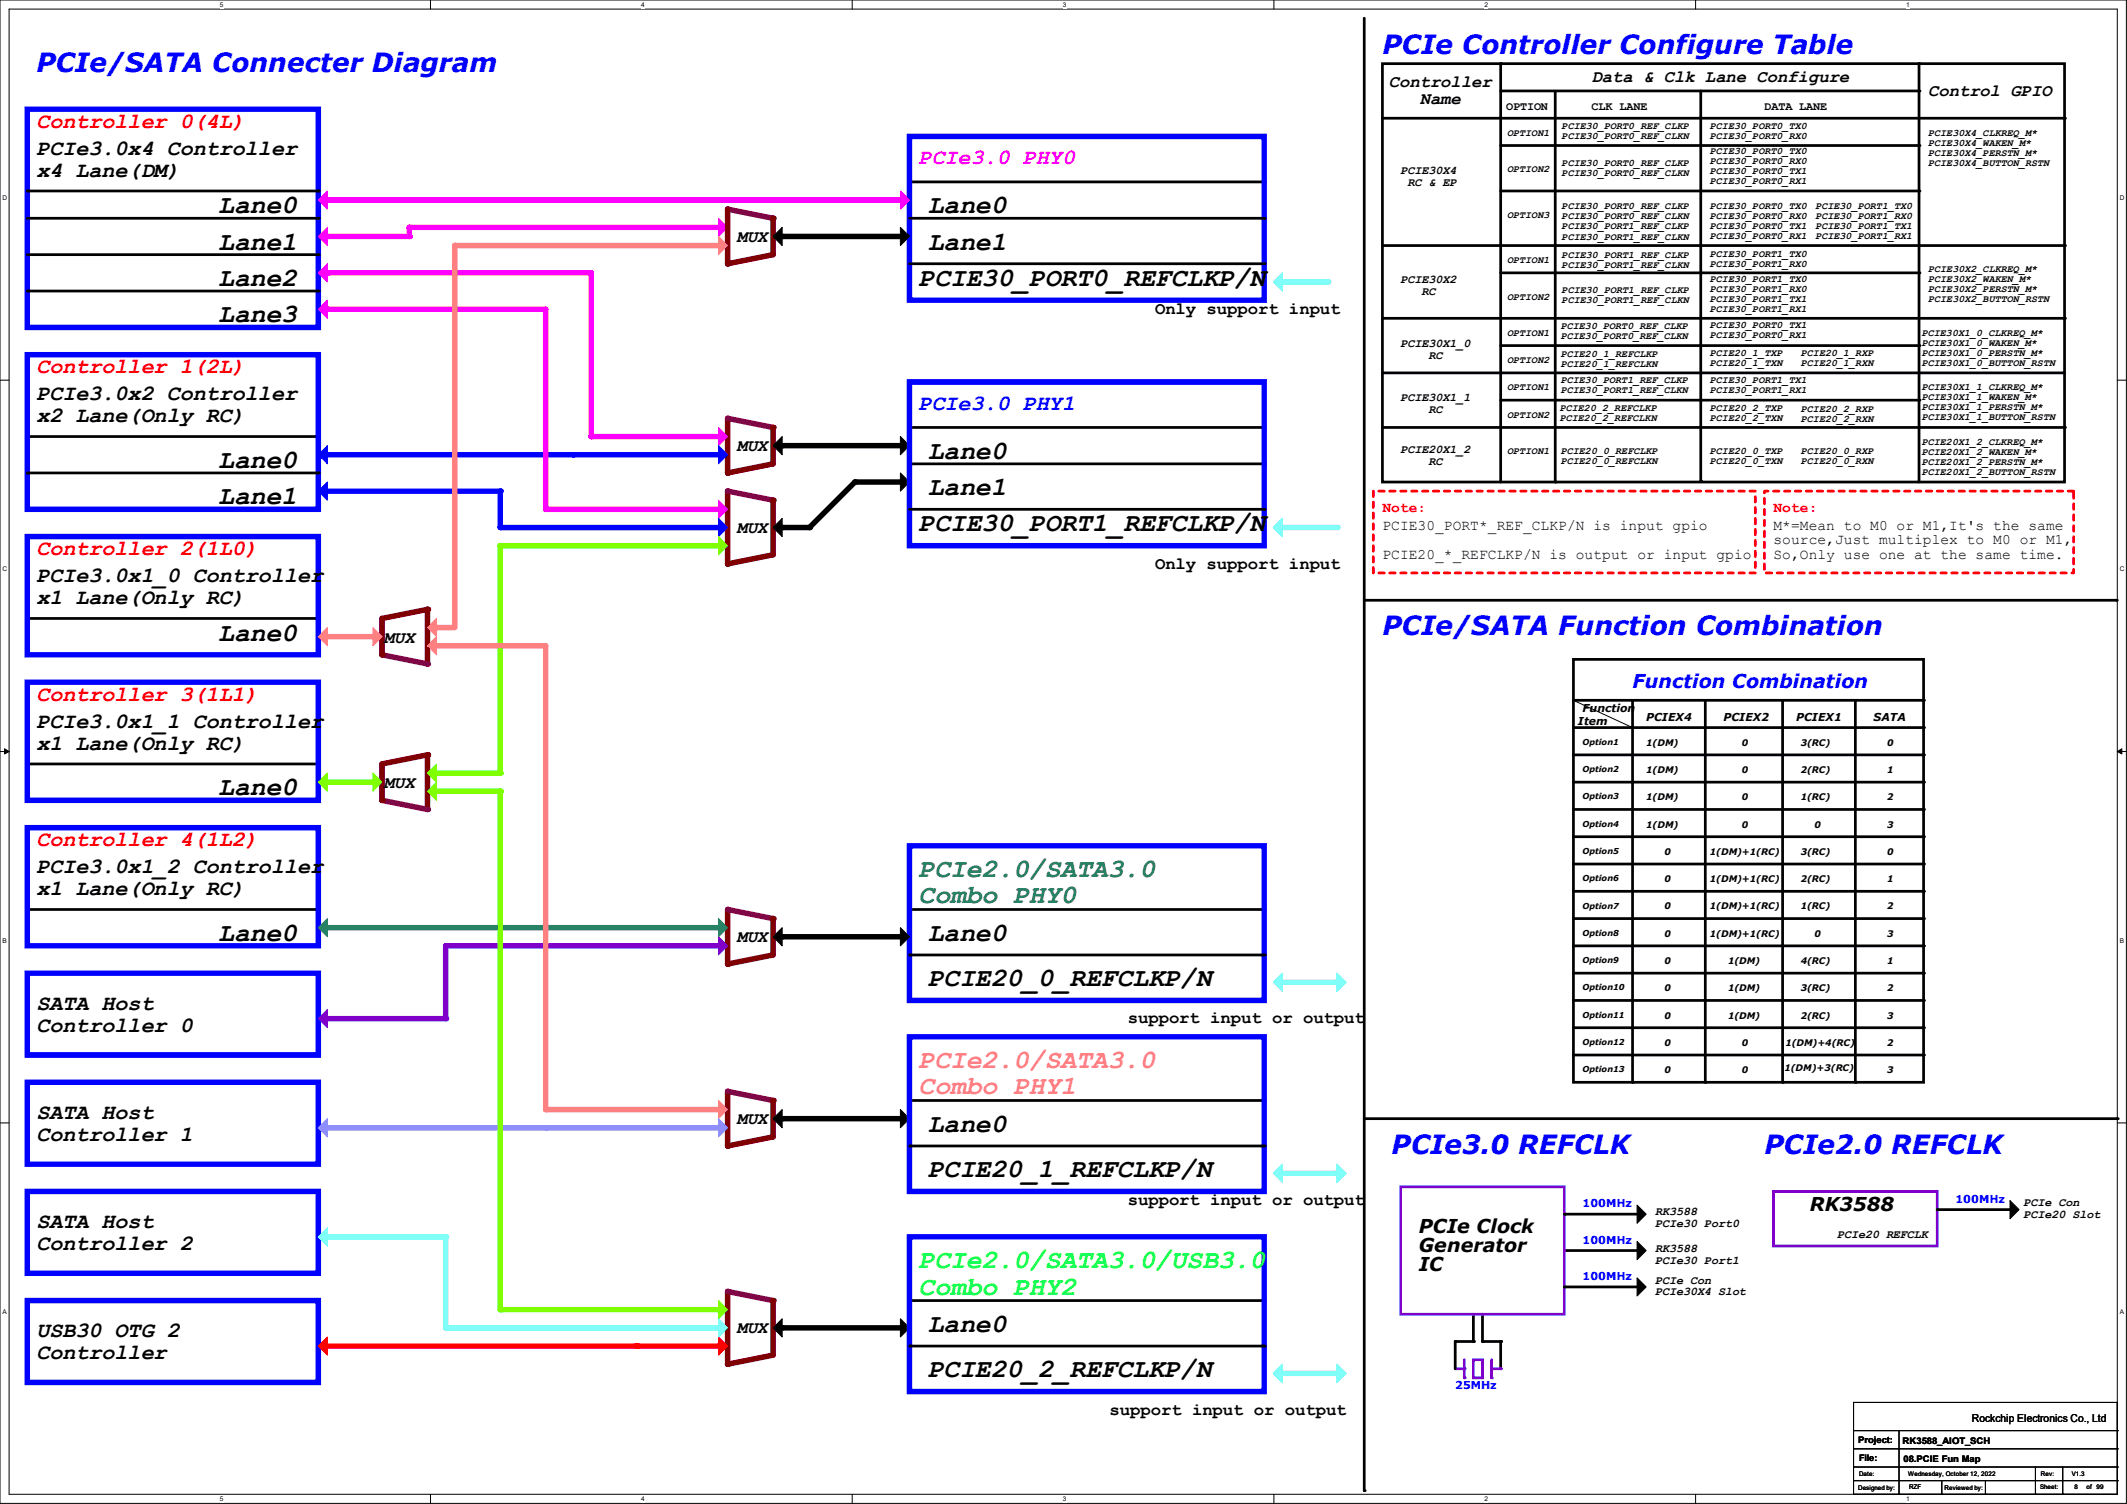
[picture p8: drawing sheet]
<svg xmlns="http://www.w3.org/2000/svg" width="297mm" height="210mm" viewBox="0 0 297 210" stroke-linecap="round" stroke-linejoin="round" font-family="sans-serif">
<path d="M0 0h296.9v209.9h-296.9zM1.3 1.3h294.4v207.4h-294.4z" fill="none" stroke="#000" stroke-width=".14"/>
<g fill="#fff">
<path d="M30.7 .1h.5v1h-.5z"/>
<path d="M30.7 208.8h.5v1h-.5z"/>
</g>
<path d="M60.1 0v1.3M60.1 208.7v1.2" fill="none" stroke="#000" stroke-width=".14"/>
<g fill="#fff">
<path d="M89.5 .1h.5v1h-.5z"/>
<path d="M89.5 208.8h.5v1h-.5z"/>
</g>
<path d="M119 0v1.3M119 208.7v1.2" fill="none" stroke="#000" stroke-width=".14"/>
<g fill="#fff">
<path d="M148.4 .1h.5v1h-.5z"/>
<path d="M148.4 208.8h.5v1h-.5z"/>
</g>
<path d="M177.9 0v1.3M177.9 208.7v1.2" fill="none" stroke="#000" stroke-width=".14"/>
<g fill="#fff">
<path d="M207.3 .1h.5v1h-.5z"/>
<path d="M207.3 208.8h.5v1h-.5z"/>
</g>
<path d="M236.8 0v1.3M236.8 208.7v1.2" fill="none" stroke="#000" stroke-width=".14"/>
<g fill="#fff">
<path d="M266.2 .1h.5v1h-.5z"/>
<path d="M266.2 208.8h.5v1h-.5z"/>
<path d="M.3 27.2h.7v1h-.7z"/>
<path d="M296 27.2h.6v1h-.6z"/>
<path d="M.3 79h.7v1h-.7z"/>
<path d="M296 79h.6v1h-.6z"/>
</g>
<path d="M0 53.1h1.3M295.7 53.1h1.2" fill="none" stroke="#000" stroke-width=".14"/>
<g fill="#fff">
<path d="M.3 130.9h.6v1h-.6z"/>
<path d="M296 130.9h.6v1h-.6z"/>
</g>
<path d="M0 104.9h1.3M295.7 104.9h1.2" fill="none" stroke="#000" stroke-width=".14"/>
<path d="M.6 104.6l.7 .3-.7 .4zM295.7 104.9l.6-.3v.7z" fill="#000" stroke="#000" stroke-width=".14"/>
<g fill="#fff">
<path d="M.3 182.7h.6v1h-.6z"/>
<path d="M296 182.7h.5v1h-.5z"/>
</g>
<path d="M219.7 97.8l8.3 3.8M228 101.6h.1M0 156.8h1.3M295.7 156.8h1.2" fill="none" stroke="#000" stroke-width=".14"/>
<path d="M247.6 166.4h22.9v7.6h-22.9zM204.5 189.9v2.5M205.7 189.9h1.3v2.5h-1.3z" fill="none" stroke="#8000ff" stroke-width=".38"/>
<path d="M280.7 167.6l1.2 1.3-1.2 1.3z" fill-rule="evenodd" fill="#000" stroke="#000" stroke-width=".14"/>
<g fill="none" stroke="#000" stroke-width=".38">
<path d="M190.5 2.5v205.7M193 8.9h95.3v58.4h-95.3zM193 16.5h95.3M209.5 8.9v58.4M268 8.9v58.4M193 44.4h95.3M193 52.1h95.2M193 59.7h95.3M219.7 92.1h48.9v59h-48.9zM219.7 97.8h48.9M228 97.8v53.3M238.1 97.8v53.3"/>
<path d="M248.9 97.8v53.3M259.1 97.8v53.3M219.7 101.6h48.9M219.7 105.4h48.9M219.7 109.2h48.9M219.7 113h48.9M219.7 116.8h48.9M219.7 120.6h48.9M219.7 124.5h48.9M219.7 135.9h48.9M219.7 132.1h48.9M219.7 128.3h48.9"/>
<path d="M219.7 139.7h48.9M219.7 143.5h48.9M219.7 147.3h48.9M218.4 174.6h10.2M270.5 168.9h10.2M207 183.5v3.8h2.5v3.8"/>
</g>
<g fill="#000">
<circle cx="209.5" cy="8.9" r=".19"/>
<circle cx="268" cy="8.9" r=".19"/>
<circle cx="288.3" cy="16.5" r=".19"/>
<circle cx="288.2" cy="52.1" r=".19"/>
<circle cx="288.3" cy="59.7" r=".19"/>
<circle cx="288.3" cy="44.4" r=".19"/>
<circle cx="268.6" cy="97.8" r=".19"/>
<circle cx="268.6" cy="105.4" r=".19"/>
<circle cx="268.6" cy="101.6" r=".19"/>
<circle cx="268.6" cy="116.8" r=".19"/>
<circle cx="268.6" cy="109.2" r=".19"/>
<circle cx="268.6" cy="113" r=".19"/>
<circle cx="268.6" cy="139.7" r=".19"/>
<circle cx="268.6" cy="132.1" r=".19"/>
<circle cx="268.6" cy="120.6" r=".19"/>
<circle cx="268.6" cy="135.9" r=".19"/>
<circle cx="268.6" cy="128.3" r=".19"/>
<circle cx="268.6" cy="124.5" r=".19"/>
<circle cx="228" cy="151.1" r=".19"/>
<circle cx="238.1" cy="151.1" r=".19"/>
<circle cx="248.9" cy="151.1" r=".19"/>
<circle cx="259.1" cy="151.1" r=".19"/>
<circle cx="268.6" cy="147.3" r=".19"/>
<circle cx="268.6" cy="143.5" r=".19"/>
<circle cx="218.4" cy="174.6" r=".19"/>
<circle cx="270.5" cy="168.9" r=".19"/>
<circle cx="207" cy="187.3" r=".19"/>
<circle cx="209.5" cy="187.3" r=".19"/>
<circle cx="190.5" cy="208.2" r=".19"/>
</g>
<circle cx="204.5" cy="192.4" r=".19" fill="#8000ff"/>
<path d="M203.2 191.1h1.3" fill="none" stroke="#8000ff" stroke-width=".38"/>
<circle cx="204.5" cy="191.1" r=".19" fill="#8000ff"/>
<path d="M208.3 189.9v2.5" fill="none" stroke="#8000ff" stroke-width=".38"/>
<circle cx="208.3" cy="192.4" r=".19" fill="#8000ff"/>
<path d="M208.3 191.1h1.2" fill="none" stroke="#8000ff" stroke-width=".38"/>
<circle cx="209.6" cy="191.1" r=".19" fill="#8000ff"/>
<g fill="none" stroke="#000" stroke-width=".38">
<path d="M209.5 12.7h58.5M217.2 12.8v54.5M237.5 12.7v54.5M3.8 26.7h40.6M3.8 30.5h40.6M3.8 35.6h40.6M127 30.5h49.5M127 25.4h49.5M193 34.3h95.3M209.5 20.3h58.5M209.5 26.7h58.5M209.5 38.1h58.5"/>
<path d="M3.8 40.6h40.6M209.5 48.3h58.5M209.5 55.9h58.5M3.8 61h40.6M3.8 66h40.6M3.8 86.4h40.6M190.5 83.8h105M3.8 106.7h40.6M3.8 127h40.6M218.4 179.7h10.2M218.4 169.5h10.2M205.7 183.5v3.8h-2.5v3.8"/>
</g>
<g fill="#000">
<circle cx="268" cy="12.7" r=".19"/>
<circle cx="44.4" cy="35.6" r=".19"/>
<circle cx="44.5" cy="30.5" r=".19"/>
<circle cx="44.5" cy="26.7" r=".19"/>
<circle cx="176.5" cy="30.5" r=".19"/>
<circle cx="176.5" cy="25.4" r=".19"/>
<circle cx="268" cy="26.7" r=".19"/>
<circle cx="268" cy="20.3" r=".19"/>
<circle cx="268" cy="38.1" r=".19"/>
<circle cx="288.3" cy="34.3" r=".19"/>
<circle cx="44.5" cy="40.6" r=".19"/>
<circle cx="268" cy="48.3" r=".19"/>
<circle cx="268" cy="55.9" r=".19"/>
<circle cx="44.4" cy="66" r=".19"/>
<circle cx="44.5" cy="61" r=".19"/>
<circle cx="217.2" cy="67.3" r=".19"/>
<circle cx="237.5" cy="67.2" r=".19"/>
<circle cx="44.5" cy="86.4" r=".19"/>
<circle cx="295.5" cy="83.8" r=".19"/>
<circle cx="44.4" cy="106.7" r=".19"/>
<circle cx="44.5" cy="127" r=".19"/>
<circle cx="218.4" cy="169.5" r=".19"/>
<circle cx="218.4" cy="179.7" r=".19"/>
<circle cx="203.2" cy="187.3" r=".19"/>
<circle cx="205.7" cy="187.3" r=".19"/>
</g>
<path d="M195.6 165.7h22.8v17.8h-22.8z" fill="none" stroke="#8000ff" stroke-width=".38"/>
<g fill="#000" stroke="#000" stroke-width=".14">
<path d="M228.6 178.4l1.3 1.3-1.3 1.3z" fill-rule="evenodd"/>
<path d="M228.6 168.3l1.3 1.2-1.3 1.3z" fill-rule="evenodd"/>
<path d="M228.6 173.4l1.3 1.2-1.3 1.3z" fill-rule="evenodd"/>
</g>
<path d="M191.8 68.6h53.3v11.4h-53.3zM246.4 68.6h43.2v11.4h-43.2z" fill="none" stroke="#f00" stroke-width=".38" stroke-dasharray=".8 .8"/>
<path d="M3.8 15.2h40.6v30.5h-40.6zM127 19h49.5v22.9h-49.5zM3.8 49.5h40.6v21.6h-40.6zM3.8 74.9h40.6v16.5h-40.6zM3.8 95.2h40.6v16.6h-40.6zM3.8 115.6h40.6v16.5h-40.6zM3.8 135.9h40.6v11.4h-40.6zM3.8 151.1h40.6v11.5h-40.6zM3.8 166.4h40.6v11.4h-40.6zM3.8 181.6h40.6v11.4h-40.6z" fill="none" stroke="#00f" stroke-width=".76"/>
<path d="M45.7 27.9h80" fill="none" stroke="#f0f" stroke-width=".76"/>
<circle cx="45.7" cy="27.9" r=".38" fill="#f0f"/>
<g fill="#f0f" stroke="#f0f" stroke-width=".14">
<path d="M125.7 26.7l1.3 1.2-1.3 1.3z" fill-rule="evenodd"/>
<path d="M44.4 27.9l1.3-1.2v2.5z" fill-rule="evenodd"/>
<path d="M100.3 30.5l1.3 1.2-1.3 1.3z" fill-rule="evenodd"/>
</g>
<path d="M127 127h49.5M127 153.7h49.5M127 181.6h49.5" fill="none" stroke="#000" stroke-width=".38"/>
<g fill="#000">
<circle cx="176.5" cy="127" r=".19"/>
<circle cx="176.5" cy="153.7" r=".19"/>
<circle cx="176.5" cy="181.6" r=".19"/>
</g>
<path d="M127 118.1h49.5v21.6h-49.5z" fill="none" stroke="#00f" stroke-width=".76"/>
<path d="M101.6 29.2l6.3 1.3" fill="none" stroke="#800040" stroke-width=".76"/>
<circle cx="101.6" cy="29.2" r=".38" fill="#800040"/>
<path d="M101.6 29.2v7.6" fill="none" stroke="#800000" stroke-width=".76"/>
<circle cx="101.6" cy="36.8" r=".38" fill="#800000"/>
<path d="M107.9 30.5v5.1" fill="none" stroke="#800000" stroke-width=".76"/>
<circle cx="108" cy="30.5" r=".38" fill="#800000"/>
<path d="M107.9 35.6l-6.3 1.2" fill="none" stroke="#800000" stroke-width=".76"/>
<circle cx="101.6" cy="36.8" r=".38" fill="#800000"/>
<path d="M57.1 31.7h43.2" fill="none" stroke="#f0f" stroke-width=".76"/>
<circle cx="57.1" cy="31.8" r=".38" fill="#f0f"/>
<path d="M109.2 33h16.5" fill="none" stroke="#000" stroke-width=".76"/>
<circle cx="109.2" cy="33" r=".38" fill="#000"/>
<path d="M125.7 31.7l1.3 1.3-1.3 1.3z" fill-rule="evenodd" fill="#000" stroke="#000" stroke-width=".14"/>
<path d="M44.4 33l1.3-1.3v2.6z" fill-rule="evenodd" fill="#f0f" stroke="#f0f" stroke-width=".14"/>
<path d="M45.7 38.1h36.8" fill="none" stroke="#f0f" stroke-width=".76"/>
<circle cx="45.7" cy="38.1" r=".38" fill="#f0f"/>
<path d="M44.4 38.1l1.3-1.3v2.6z" fill-rule="evenodd" fill="#f0f" stroke="#f0f" stroke-width=".14"/>
<path d="M45.7 43.2h30.5" fill="none" stroke="#f0f" stroke-width=".76"/>
<circle cx="45.7" cy="43.2" r=".38" fill="#f0f"/>
<path d="M44.4 43.2l1.3-1.3v2.5z" fill-rule="evenodd" fill="#f0f" stroke="#f0f" stroke-width=".14"/>
<path d="M45.7 63.5h34.3" fill="none" stroke="#00f" stroke-width=".76"/>
<circle cx="80" cy="63.5" r=".38" fill="#00f"/>
<path d="M44.4 63.5l1.3-1.3v2.6z" fill-rule="evenodd" fill="#00f" stroke="#00f" stroke-width=".14"/>
<path d="M45.7 68.6h24.1" fill="none" stroke="#00f" stroke-width=".76"/>
<circle cx="69.9" cy="68.6" r=".38" fill="#00f"/>
<path d="M45.7 88.9h6.4" fill="none" stroke="#ff8080" stroke-width=".76"/>
<circle cx="52.1" cy="88.9" r=".38" fill="#ff8080"/>
<path d="M44.4 88.9l1.3-1.3v2.6l-1.3-1.3h1.3z" fill-rule="evenodd" fill="#ff8080" stroke="#ff8080" stroke-width=".14"/>
<path d="M45.7 109.2h6.4" fill="none" stroke="#80ff00" stroke-width=".76"/>
<circle cx="52.1" cy="109.2" r=".38" fill="#80ff00"/>
<path d="M44.4 109.2l1.3-1.3v2.6z" fill-rule="evenodd" fill="#80ff00" stroke="#80ff00" stroke-width=".14"/>
<path d="M45.7 129.5h54.6" fill="none" stroke="#408080" stroke-width=".76"/>
<circle cx="100.3" cy="129.5" r=".38" fill="#408080"/>
<path d="M45.7 128.3v2.5l-1.3-1.3z" fill-rule="evenodd" fill="#408080" stroke="#408080" stroke-width=".14"/>
<path d="M45.7 142.2h16.5" fill="none" stroke="#8000ff" stroke-width=".76"/>
<circle cx="62.2" cy="142.2" r=".38" fill="#8000ff"/>
<path d="M44.4 142.2l1.3-1.2v2.5z" fill-rule="evenodd" fill="#8000ff" stroke="#8000ff" stroke-width=".14"/>
<path d="M45.7 157.5h30.5" fill="none" stroke="#8080ff" stroke-width=".76"/>
<circle cx="76.2" cy="157.5" r=".38" fill="#8080ff"/>
<path d="M44.4 157.5l1.3-1.3v2.5z" fill-rule="evenodd" fill="#8080ff" stroke="#8080ff" stroke-width=".14"/>
<path d="M45.7 172.7h16.5" fill="none" stroke="#80ffff" stroke-width=".76"/>
<circle cx="62.2" cy="172.7" r=".38" fill="#80ffff"/>
<path d="M44.4 172.7l1.3-1.3v2.6z" fill-rule="evenodd" fill="#0ff" stroke="#0ff" stroke-width=".14"/>
<path d="M45.7 188h43.2" fill="none" stroke="#f00" stroke-width=".76"/>
<circle cx="88.9" cy="188" r=".38" fill="#f00"/>
<path d="M45.7 186.7v2.5l-1.3-1.2z" fill-rule="evenodd" fill="#f00" stroke="#f00" stroke-width=".14"/>
<path d="M101.6 68.6v10.1" fill="none" stroke="#800000" stroke-width=".76"/>
<circle cx="101.6" cy="78.7" r=".38" fill="#800000"/>
<path d="M101.6 68.6l6.3 1.2" fill="none" stroke="#800040" stroke-width=".76"/>
<circle cx="101.6" cy="68.6" r=".38" fill="#800040"/>
<path d="M107.9 69.8v7.7" fill="none" stroke="#800000" stroke-width=".76"/>
<circle cx="108" cy="69.9" r=".38" fill="#800000"/>
<path d="M107.9 77.5l-6.3 1.2" fill="none" stroke="#800000" stroke-width=".76"/>
<circle cx="101.6" cy="78.7" r=".38" fill="#800000"/>
<path d="M119.4 67.3h6.3" fill="none" stroke="#000" stroke-width=".76"/>
<circle cx="119.4" cy="67.3" r=".38" fill="#000"/>
<path d="M101.6 152.4v7.6" fill="none" stroke="#800000" stroke-width=".76"/>
<circle cx="101.6" cy="160" r=".38" fill="#800000"/>
<path d="M101.6 152.4l6.3 1.3" fill="none" stroke="#800040" stroke-width=".76"/>
<circle cx="101.6" cy="152.4" r=".38" fill="#800040"/>
<path d="M107.9 153.7v5" fill="none" stroke="#800000" stroke-width=".76"/>
<circle cx="108" cy="153.7" r=".38" fill="#800000"/>
<path d="M107.9 158.7l-6.3 1.3" fill="none" stroke="#800000" stroke-width=".76"/>
<circle cx="101.6" cy="160" r=".38" fill="#800000"/>
<path d="M101.6 180.3v10.2" fill="none" stroke="#800000" stroke-width=".76"/>
<circle cx="101.6" cy="190.5" r=".38" fill="#800000"/>
<path d="M101.6 180.3l6.3 1.3" fill="none" stroke="#800040" stroke-width=".76"/>
<circle cx="101.6" cy="180.3" r=".38" fill="#800040"/>
<path d="M107.9 181.6v7.6" fill="none" stroke="#800000" stroke-width=".76"/>
<circle cx="108" cy="181.6" r=".38" fill="#800000"/>
<path d="M107.9 189.2l-6.3 1.3" fill="none" stroke="#800000" stroke-width=".76"/>
<circle cx="101.6" cy="190.5" r=".38" fill="#800000"/>
<path d="M101.6 127v7.6" fill="none" stroke="#800000" stroke-width=".76"/>
<circle cx="101.6" cy="134.6" r=".38" fill="#800000"/>
<path d="M101.6 127l6.3 1.3" fill="none" stroke="#800040" stroke-width=".76"/>
<circle cx="101.6" cy="127" r=".38" fill="#800040"/>
<path d="M107.9 128.3v5" fill="none" stroke="#800000" stroke-width=".76"/>
<circle cx="108" cy="128.3" r=".38" fill="#800000"/>
<path d="M107.9 133.3l-6.3 1.3" fill="none" stroke="#800000" stroke-width=".76"/>
<circle cx="101.6" cy="134.6" r=".38" fill="#800000"/>
<path d="M119.4 67.3l-6.4 6.4h-3.8" fill="none" stroke="#000" stroke-width=".76"/>
<g fill="#000">
<circle cx="109.2" cy="73.7" r=".38"/>
<circle cx="113" cy="73.7" r=".38"/>
</g>
<path d="M82.5 38.1v22.9" fill="none" stroke="#f0f" stroke-width=".76"/>
<circle cx="82.5" cy="61" r=".38" fill="#f0f"/>
<path d="M100.3 69.8l1.3 1.3-1.3 1.3z" fill-rule="evenodd" fill="#f0f" stroke="#f0f" stroke-width=".14"/>
<path d="M76.2 71.1h24.1" fill="none" stroke="#f0f" stroke-width=".76"/>
<circle cx="76.2" cy="71.1" r=".38" fill="#f0f"/>
<path d="M76.2 43.2v27.9" fill="none" stroke="#f0f" stroke-width=".76"/>
<circle cx="76.2" cy="71.1" r=".38" fill="#f0f"/>
<path d="M63.5 34.3h36.8" fill="none" stroke="#ff8080" stroke-width=".76"/>
<circle cx="63.5" cy="34.3" r=".38" fill="#ff8080"/>
<path d="M100.3 33l1.3 1.3-1.3 1.3z" fill-rule="evenodd" fill="#ff8080" stroke="#ff8080" stroke-width=".14"/>
<path d="M101.6 58.4v7.6" fill="none" stroke="#800000" stroke-width=".76"/>
<circle cx="101.6" cy="66" r=".38" fill="#800000"/>
<path d="M101.6 58.4l6.3 1.3" fill="none" stroke="#800040" stroke-width=".76"/>
<circle cx="101.6" cy="58.4" r=".38" fill="#800040"/>
<path d="M107.9 59.7v5.1" fill="none" stroke="#800000" stroke-width=".76"/>
<circle cx="107.9" cy="59.7" r=".38" fill="#800000"/>
<path d="M107.9 64.8l-6.3 1.2" fill="none" stroke="#800000" stroke-width=".76"/>
<circle cx="101.6" cy="66" r=".38" fill="#800000"/>
<path d="M100.3 59.7l1.3 1.3-1.3 1.2z" fill-rule="evenodd" fill="#f0f" stroke="#f0f" stroke-width=".14"/>
<path d="M82.5 61h17.8" fill="none" stroke="#f0f" stroke-width=".76"/>
<circle cx="82.5" cy="61" r=".38" fill="#f0f"/>
<path d="M80 63.5h20.3" fill="none" stroke="#00f" stroke-width=".76"/>
<circle cx="80" cy="63.5" r=".38" fill="#00f"/>
<path d="M100.3 62.2l1.3 1.3-1.3 1.3z" fill-rule="evenodd" fill="#00f" stroke="#00f" stroke-width=".14"/>
<path d="M127 59.7h49.5M127 64.8h49.5" fill="none" stroke="#000" stroke-width=".38"/>
<g fill="#000">
<circle cx="176.5" cy="59.7" r=".19"/>
<circle cx="176.5" cy="64.8" r=".19"/>
</g>
<path d="M125.7 66l1.3 1.3-1.3 1.3z" fill-rule="evenodd" fill="#000" stroke="#000" stroke-width=".14"/>
<path d="M69.8 68.6v5.1" fill="none" stroke="#00f" stroke-width=".76"/>
<circle cx="69.9" cy="73.7" r=".38" fill="#00f"/>
<path d="M45.7 67.3v2.5l-1.3-1.2z" fill-rule="evenodd" fill="#00f" stroke="#00f" stroke-width=".14"/>
<path d="M69.8 73.7h30.5" fill="none" stroke="#00f" stroke-width=".76"/>
<circle cx="69.9" cy="73.7" r=".38" fill="#00f"/>
<path d="M100.3 72.4l1.3 1.3-1.3 1.2z" fill-rule="evenodd" fill="#00f" stroke="#00f" stroke-width=".14"/>
<path d="M63.5 34.3v53.3" fill="none" stroke="#ff8080" stroke-width=".76"/>
<circle cx="63.5" cy="34.3" r=".38" fill="#ff8080"/>
<path d="M69.8 76.2h30.5" fill="none" stroke="#80ff00" stroke-width=".76"/>
<circle cx="69.8" cy="76.2" r=".38" fill="#80ff00"/>
<path d="M100.3 74.9l1.3 1.3-1.3 1.3z" fill-rule="evenodd" fill="#80ff00" stroke="#80ff00" stroke-width=".14"/>
<path d="M69.8 76.2v31.7" fill="none" stroke="#80ff00" stroke-width=".76"/>
<circle cx="69.8" cy="76.2" r=".38" fill="#80ff00"/>
<path d="M76.2 154.9h24.1" fill="none" stroke="#ff8080" stroke-width=".76"/>
<circle cx="76.2" cy="154.9" r=".38" fill="#ff8080"/>
<path d="M100.3 153.7l1.3 1.2-1.3 1.3z" fill-rule="evenodd" fill="#ff8080" stroke="#ff8080" stroke-width=".14"/>
<path d="M76.2 157.5h24.1" fill="none" stroke="#8080ff" stroke-width=".76"/>
<circle cx="76.2" cy="157.5" r=".38" fill="#8080ff"/>
<path d="M100.3 156.2l1.3 1.3-1.3 1.2z" fill-rule="evenodd" fill="#8080ff" stroke="#8080ff" stroke-width=".14"/>
<path d="M100.3 181.6l1.3 1.3-1.3 1.2z" fill-rule="evenodd" fill="#80ff00" stroke="#80ff00" stroke-width=".14"/>
<path d="M69.8 182.9h30.5" fill="none" stroke="#80ff00" stroke-width=".76"/>
<circle cx="69.8" cy="182.9" r=".38" fill="#80ff00"/>
<path d="M88.9 188h11.4" fill="none" stroke="#f00" stroke-width=".76"/>
<circle cx="88.9" cy="188" r=".38" fill="#f00"/>
<path d="M100.3 186.7l1.3 1.3-1.3 1.2z" fill-rule="evenodd" fill="#f00" stroke="#f00" stroke-width=".14"/>
<path d="M62.2 185.4h38.1" fill="none" stroke="#80ffff" stroke-width=".76"/>
<circle cx="62.2" cy="185.4" r=".38" fill="#80ffff"/>
<path d="M100.3 184.1l1.3 1.3-1.3 1.3z" fill-rule="evenodd" fill="#0ff" stroke="#0ff" stroke-width=".14"/>
<path d="M62.2 172.7v12.7" fill="none" stroke="#80ffff" stroke-width=".76"/>
<circle cx="62.2" cy="172.7" r=".38" fill="#80ffff"/>
<path d="M62.2 132.1h38.1" fill="none" stroke="#8000ff" stroke-width=".76"/>
<circle cx="62.2" cy="132.1" r=".38" fill="#8000ff"/>
<path d="M100.3 130.8l1.3 1.3-1.3 1.2z" fill-rule="evenodd" fill="#8000ff" stroke="#8000ff" stroke-width=".14"/>
<path d="M100.3 128.3l1.3 1.2-1.3 1.3z" fill-rule="evenodd" fill="#408080" stroke="#408080" stroke-width=".14"/>
<path d="M62.2 132.1v10.1" fill="none" stroke="#8000ff" stroke-width=".76"/>
<circle cx="62.2" cy="132.1" r=".38" fill="#8000ff"/>
<path d="M59.7 85.1v7.6" fill="none" stroke="#800000" stroke-width=".76"/>
<circle cx="59.7" cy="85.1" r=".38" fill="#800000"/>
<path d="M53.3 91.4l6.4 1.3" fill="none" stroke="#800040" stroke-width=".76"/>
<circle cx="59.7" cy="92.7" r=".38" fill="#800040"/>
<path d="M53.3 86.4v5" fill="none" stroke="#800000" stroke-width=".76"/>
<circle cx="53.3" cy="91.4" r=".38" fill="#800000"/>
<path d="M59.7 85.1l-6.4 1.3" fill="none" stroke="#800000" stroke-width=".76"/>
<circle cx="59.7" cy="85.1" r=".38" fill="#800000"/>
<path d="M59.7 105.4v7.6" fill="none" stroke="#800000" stroke-width=".76"/>
<circle cx="59.7" cy="105.4" r=".38" fill="#800000"/>
<path d="M53.3 111.8l6.4 1.2" fill="none" stroke="#800040" stroke-width=".76"/>
<circle cx="59.7" cy="113" r=".38" fill="#800040"/>
<path d="M53.3 106.7v5.1" fill="none" stroke="#800000" stroke-width=".76"/>
<circle cx="53.3" cy="111.8" r=".38" fill="#800000"/>
<path d="M59.7 105.4l-6.4 1.3" fill="none" stroke="#800000" stroke-width=".76"/>
<circle cx="59.7" cy="105.4" r=".38" fill="#800000"/>
<path d="M61 87.6h2.5" fill="none" stroke="#ff8080" stroke-width=".76"/>
<circle cx="61" cy="87.6" r=".38" fill="#ff8080"/>
<path d="M61 107.9h8.8" fill="none" stroke="#80ff00" stroke-width=".76"/>
<circle cx="69.9" cy="107.9" r=".38" fill="#80ff00"/>
<path d="M45.7 33h11.4" fill="none" stroke="#f0f" stroke-width=".76"/>
<circle cx="45.7" cy="33" r=".38" fill="#f0f"/>
<path d="M57.1 31.7v1.3" fill="none" stroke="#f0f" stroke-width=".76"/>
<circle cx="57.1" cy="33" r=".38" fill="#f0f"/>
<g fill="#ff8080" stroke="#ff8080" stroke-width=".14">
<path d="M52.1 87.6l1.2 1.3h-1.2h1.2l-1.2 1.3z" fill-rule="evenodd"/>
<path d="M61 86.4v2.5l-1.3-1.3h1.3h-1.3z" fill-rule="evenodd"/>
<path d="M59.7 90.2l1.3-1.3v2.5l-1.3-1.2h1.3z" fill-rule="evenodd"/>
</g>
<g fill="#80ff00" stroke="#80ff00" stroke-width=".14">
<path d="M52.1 107.9l1.2 1.3-1.2 1.3z" fill-rule="evenodd"/>
<path d="M59.7 107.9l1.3-1.2v2.5z" fill-rule="evenodd"/>
<path d="M61 109.2v2.6l-1.3-1.3z" fill-rule="evenodd"/>
</g>
<path d="M76.2 90.2v64.7" fill="none" stroke="#ff8080" stroke-width=".76"/>
<circle cx="76.2" cy="154.9" r=".38" fill="#ff8080"/>
<path d="M61 90.2h15.2" fill="none" stroke="#ff8080" stroke-width=".76"/>
<circle cx="61" cy="90.2" r=".38" fill="#ff8080"/>
<path d="M61 110.5h8.8" fill="none" stroke="#80ff00" stroke-width=".76"/>
<circle cx="69.9" cy="110.5" r=".38" fill="#80ff00"/>
<path d="M69.8 110.5v72.4" fill="none" stroke="#80ff00" stroke-width=".76"/>
<circle cx="69.9" cy="110.5" r=".38" fill="#80ff00"/>
<g fill="#000" stroke="#000" stroke-width=".14">
<path d="M109.2 31.7v2.6l-1.3-1.3z" fill-rule="evenodd"/>
<path d="M109.2 61v2.5l-1.3-1.3z" fill-rule="evenodd"/>
<path d="M107.9 73.7l1.3-1.3v2.5z" fill-rule="evenodd"/>
<path d="M125.7 61l1.3 1.2-1.3 1.3z" fill-rule="evenodd"/>
<path d="M107.9 130.8l1.3-1.3v2.6z" fill-rule="evenodd"/>
<path d="M125.7 129.5l1.3 1.3-1.3 1.3z" fill-rule="evenodd"/>
<path d="M109.2 154.9v2.6l-1.3-1.3z" fill-rule="evenodd"/>
<path d="M125.7 154.9l1.3 1.3-1.3 1.3z" fill-rule="evenodd"/>
<path d="M107.9 185.4l1.3-1.3v2.6z" fill-rule="evenodd"/>
<path d="M125.7 184.1l1.3 1.3-1.3 1.3z" fill-rule="evenodd"/>
</g>
<path d="M109.2 62.2h16.5M109.2 130.8h16.5M109.2 156.2h16.5M109.2 185.4h16.5" fill="none" stroke="#000" stroke-width=".76"/>
<g fill="#000">
<circle cx="176.5" cy="36.8" r=".19"/>
<circle cx="109.2" cy="62.2" r=".38"/>
<circle cx="176.5" cy="71.1" r=".19"/>
<circle cx="109.2" cy="130.8" r=".38"/>
<circle cx="176.5" cy="133.4" r=".19"/>
<circle cx="109.2" cy="156.2" r=".38"/>
<circle cx="176.5" cy="160" r=".19"/>
<circle cx="109.2" cy="185.4" r=".38"/>
<circle cx="176.5" cy="188" r=".19"/>
</g>
<path d="M127 36.8h49.5M127 71.1h49.5M127 133.3h49.5M127 160h49.5M127 188h49.5" fill="none" stroke="#000" stroke-width=".38"/>
<path d="M127 53.3h49.5v22.9h-49.5zM127 144.8h49.5v21.6h-49.5zM127 172.7h49.5v21.6h-49.5z" fill="none" stroke="#00f" stroke-width=".76"/>
<path d="M177.8 73.7l1.3-1.3v2.5z" fill-rule="evenodd" fill="#0ff" stroke="#0ff" stroke-width=".14"/>
<path d="M179.1 73.7h7.6" fill="none" stroke="#80ffff" stroke-width=".76"/>
<circle cx="186.7" cy="73.7" r=".38" fill="#80ffff"/>
<path d="M179.1 38.1v2.5l-1.3-1.2z" fill-rule="evenodd" fill="#0ff" stroke="#0ff" stroke-width=".14"/>
<path d="M179.1 39.4h6.3" fill="none" stroke="#80ffff" stroke-width=".76"/>
<circle cx="185.4" cy="39.4" r=".38" fill="#80ffff"/>
<path d="M179.1 135.9v2.5l-1.3-1.2z" fill-rule="evenodd" fill="#0ff" stroke="#0ff" stroke-width=".14"/>
<path d="M179.1 137.2h7.6" fill="none" stroke="#80ffff" stroke-width=".76"/>
<circle cx="186.7" cy="137.2" r=".38" fill="#80ffff"/>
<g fill="#0ff" stroke="#0ff" stroke-width=".14">
<path d="M186.7 135.9l1.3 1.3h-1.3h1.3l-1.3 1.2z" fill-rule="evenodd"/>
<path d="M177.8 163.8l1.3-1.2v2.5z" fill-rule="evenodd"/>
</g>
<path d="M179.1 163.8h7.6" fill="none" stroke="#80ffff" stroke-width=".76"/>
<circle cx="186.7" cy="163.8" r=".38" fill="#80ffff"/>
<g fill="#0ff" stroke="#0ff" stroke-width=".14">
<path d="M186.7 162.6l1.3 1.2h-1.3h1.3l-1.3 1.3z" fill-rule="evenodd"/>
<path d="M177.8 191.8l1.3-1.3v2.5z" fill-rule="evenodd"/>
</g>
<path d="M179.1 191.8h7.6" fill="none" stroke="#80ffff" stroke-width=".76"/>
<circle cx="186.7" cy="191.8" r=".38" fill="#80ffff"/>
<path d="M186.7 190.5l1.3 1.3h-1.3h1.3l-1.3 1.2z" fill-rule="evenodd" fill="#0ff" stroke="#0ff" stroke-width=".14"/>
<path d="M190.5 156.2h105.2" fill="none" stroke="#000" stroke-width=".38"/>
<circle cx="295.7" cy="156.2" r=".19" fill="#000"/>
<g fill="none" stroke="#000" stroke-width=".14">
<path d="M258.8 195.8h36.9v12.9h-36.9zM258.8 199.8h36.9M265.2 199.8v8.9M295.7 199.8h.1M258.8 202.3h36.9M258.8 204.9h36.9M258.8 206.8h36.9M265.2 208.7h.1M271.1 208.7h.1M271.1 206.8v1.9M277.2 208.7h.1M277.2 206.8v1.9"/>
<path d="M284.2 208.7h.1M284.2 204.9v3.8M288 208.7h.1M288 204.9v3.8M295.7 202.3h.1M295.7 204.9h.1M295.7 206.8h.1"/>
</g>
<g font-size="3.7" fill="#00f">
<text x="5.1" y="10.1">PCIe/SATA Connecter Diagram</text>
<text x="193" y="7.5">PCIe Controller Configure Table</text>
<text x="193" y="88.7">PCIe/SATA Function Combination</text>
<text x="194.3" y="161.2">PCIe3.0 REFCLK</text>
<text x="246.4" y="161.2">PCIe2.0 REFCLK</text>
</g>
<g font-size="3.7">
<text x="30.5" y="29.8">Lane0</text>
<text x="129.5" y="29.8">Lane0</text>
<text x="30.5" y="34.8">Lane1</text>
<text x="129.5" y="34.8">Lane1</text>
<text x="30.5" y="39.9">Lane2</text>
<text x="128.3" y="39.9">PCIE30_PORT0_REFCLKP/N</text>
<text x="30.5" y="45">Lane3</text>
<text x="30.5" y="65.3">Lane0</text>
<text x="129.5" y="64.1">Lane0</text>
<text x="30.5" y="70.4">Lane1</text>
<text x="129.5" y="69.1">Lane1</text>
<text x="128.3" y="74.2">PCIE30_PORT1_REFCLKP/N</text>
<text x="30.5" y="89.5">Lane0</text>
<text x="30.5" y="111">Lane0</text>
<text x="30.5" y="131.4">Lane0</text>
<text x="129.5" y="131.4">Lane0</text>
<text x="129.5" y="137.7">PCIE20_0_REFCLKP/N</text>
<text x="129.5" y="158">Lane0</text>
<text x="129.5" y="164.4">PCIE20_1_REFCLKP/N</text>
<text x="129.5" y="186">Lane0</text>
<text x="129.5" y="192.3">PCIE20_2_REFCLKP/N</text>
</g>
<g font-size="3.7" fill="#008040">
<text x="128.3" y="122.5">PCIe2.0/SATA3.0</text>
<text x="128.3" y="126.2">Combo PHY0</text>
</g>
<g font-size="3.7" fill="#ff8080">
<text x="128.3" y="149.1">PCIe2.0/SATA3.0</text>
<text x="128.3" y="152.8">Combo PHY1</text>
</g>
<g font-size="3.7" fill="#0f0">
<text x="128.3" y="177.1">PCIe2.0/SATA3.0/USB3.0</text>
<text x="128.3" y="180.8">Combo PHY2</text>
</g>
<g font-size="3" fill="#f00">
<text x="5.1" y="17.8">Controller 0(4L)</text>
<text x="5.1" y="52.1">Controller 1(2L)</text>
<text x="5.1" y="77.5">Controller 2(1L0)</text>
<text x="5.1" y="97.8">Controller 3(1L1)</text>
<text x="5.1" y="118.2">Controller 4(1L2)</text>
</g>
<g font-size="3">
<text x="5.1" y="21.6">PCIe3.0x4 Controller</text>
<text x="5.1" y="24.7">x4 Lane(DM)</text>
<text x="5.1" y="55.9">PCIe3.0x2 Controller</text>
<text x="5.1" y="59">x2 Lane(Only RC)</text>
<text x="5.1" y="81.3">PCIe3.0x1_0 Controller</text>
<text x="5.1" y="84.4">x1 Lane(Only RC)</text>
<text x="5.1" y="101.6">PCIe3.0x1_1 Controller</text>
<text x="5.1" y="104.7">x1 Lane(Only RC)</text>
<text x="5.1" y="122">PCIe3.0x1_2 Controller</text>
<text x="5.1" y="125">x1 Lane(Only RC)</text>
<text x="5.1" y="141">SATA Host</text>
<text x="5.1" y="144.1">Controller 0</text>
<text x="5.1" y="156.3">SATA Host</text>
<text x="5.1" y="159.3">Controller 1</text>
<text x="5.1" y="171.5">SATA Host</text>
<text x="5.1" y="174.5">Controller 2</text>
<text x="5.1" y="186.7">USB30 OTG 2</text>
<text x="5.1" y="189.8">Controller</text>
</g>
<text font-size="3" fill="#f0f" x="128.3" y="22.9">PCIe3.0 PHY0</text>
<text font-size="3" fill="#00f" x="128.3" y="57.2">PCIe3.0 PHY1</text>
<text font-size="2.7" fill="#00f" x="228" y="96">Function Combination</text>
<g font-size="2.7">
<text x="198.1" y="172.2">PCIe Clock</text>
<text x="252.7" y="169">RK3588</text>
<text x="198.1" y="174.9">Generator</text>
<text x="198.1" y="177.5">IC</text>
</g>
<g font-size="2.4">
<text x="222.2" y="11.4">Data &amp; Clk Lane Configure</text>
<text x="193.9" y="12.1">Controller</text>
<text x="198.2" y="14.6">Name</text>
<text x="269.2" y="13.4">Control GPIO</text>
<text x="102.9" y="33.7">MUX</text>
<text x="161.3" y="43.9">Only support input</text>
<text x="102.9" y="62.9">MUX</text>
<text x="102.9" y="74.4">MUX</text>
<text x="161.3" y="79.4">Only support input</text>
<text x="53.6" y="89.7">MUX</text>
<text x="53.6" y="110.1">MUX</text>
<text x="102.9" y="131.5">MUX</text>
<text x="157.5" y="142.9">support input or output</text>
<text x="102.9" y="156.9">MUX</text>
<text x="157.5" y="168.3">support input or output</text>
<text x="102.9" y="186.1">MUX</text>
<text x="154.9" y="197.5">support input or output</text>
</g>
<g font-size="2" fill="#f00">
<text x="193" y="71.5">Note:</text>
<text x="247.6" y="71.5">Note:</text>
</g>
<g font-size="2">
<text x="193" y="74">PCIE30_PORT*_REF_CLKP/N is input gpio</text>
<text x="247.6" y="74">M*=Mean to M0 or M1,It's the same</text>
<text x="247.6" y="76">source,Just multiplex to M0 or M1,</text>
<text x="193" y="78">PCIE20_*_REFCLKP/N is output or input gpio</text>
<text x="247.6" y="78">So,Only use one at the same time.</text>
</g>
<g font-size="1.7">
<text x="210.3" y="15.4">OPTION</text>
<text x="222.2" y="15.4">CLK LANE</text>
<text x="246.4" y="15.4">DATA LANE</text>
<text x="195.6" y="24.3">PCIE30X4</text>
<text x="196.6" y="26">RC &amp; EP</text>
<text x="195.6" y="39.5">PCIE30X2</text>
<text x="198.5" y="41.2">RC</text>
<text x="195.6" y="48.4">PCIE30X1_0</text>
<text x="199.5" y="50.1">RC</text>
<text x="195.6" y="56">PCIE30X1_1</text>
<text x="199.5" y="57.7">RC</text>
<text x="195.6" y="63.3">PCIE20X1_2</text>
<text x="199.5" y="64.9">RC</text>
<text x="231.1" y="169.7">RK3588</text>
<text x="231.1" y="171.4">PCIe30 Port0</text>
<text x="256.5" y="172.9">PCIe20 REFCLK</text>
<text x="282.6" y="168.4">PCIe Con</text>
<text x="282.6" y="170.1">PCIe20 Slot</text>
<text x="231.1" y="174.8">RK3588</text>
<text x="231.1" y="176.4">PCIe30 Port1</text>
<text x="231.1" y="179.2">PCIe Con</text>
<text x="231.1" y="180.9">PCIe30X4 Slot</text>
</g>
<g font-size="1.5">
<text x="220.3" y="101.3">Item</text>
<text x="221" y="99.4">Function</text>
<text x="229.9" y="100.6">PCIEX4</text>
<text x="240.7" y="100.6">PCIEX2</text>
<text x="250.8" y="100.6">PCIEX1</text>
<text x="261.6" y="100.6">SATA</text>
<text x="275.3" y="198.5">Rockchip Electronics Co., Ltd</text>
</g>
<g font-size="1.5" fill="#00f">
<text x="273" y="167.9">100MHz</text>
<text x="221" y="168.6">100MHz</text>
<text x="221" y="173.7">100MHz</text>
<text x="221" y="178.7">100MHz</text>
<text x="203.2" y="194">25MHz</text>
</g>
<g font-size="1.4">
<text x="218.1" y="17.9">PCIE30_PORT0_REF_CLKP</text>
<text x="238.8" y="17.9">PCIE30_PORT0_TX0</text>
<text x="210.4" y="19">OPTION1</text>
<text x="218.1" y="19.3">PCIE30_PORT0_REF_CLKN</text>
<text x="218.1" y="23.2">PCIE30_PORT0_REF_CLKP</text>
<text x="238.8" y="19.3">PCIE30_PORT0_RX0</text>
<text x="238.8" y="21.5">PCIE30_PORT0_TX0</text>
<text x="238.8" y="22.9">PCIE30_PORT0_RX0</text>
<text x="269.2" y="19">PCIE30X4_CLKREQ_M*</text>
<text x="269.2" y="20.4">PCIE30X4_WAKEN_M*</text>
<text x="269.2" y="21.8">PCIE30X4_PERSTN_M*</text>
<text x="269.2" y="23.2">PCIE30X4_BUTTON_RSTN</text>
<text x="210.4" y="24">OPTION2</text>
<text x="218.1" y="24.6">PCIE30_PORT0_REF_CLKN</text>
<text x="218.1" y="29.1">PCIE30_PORT0_REF_CLKP</text>
<text x="238.8" y="29.1">PCIE30_PORT0_TX0</text>
<text x="238.8" y="24.3">PCIE30_PORT0_TX1</text>
<text x="238.8" y="25.7">PCIE30_PORT0_RX1</text>
<text x="253.5" y="29.1">PCIE30_PORT1_TX0</text>
<text x="210.4" y="30.4">OPTION3</text>
<text x="218.1" y="30.5">PCIE30_PORT0_REF_CLKN</text>
<text x="218.1" y="32">PCIE30_PORT1_REF_CLKP</text>
<text x="218.1" y="33.4">PCIE30_PORT1_REF_CLKN</text>
<text x="218.1" y="36">PCIE30_PORT1_REF_CLKP</text>
<text x="238.8" y="30.5">PCIE30_PORT0_RX0</text>
<text x="238.8" y="31.9">PCIE30_PORT0_TX1</text>
<text x="238.8" y="33.3">PCIE30_PORT0_RX1</text>
<text x="238.8" y="35.9">PCIE30_PORT1_TX0</text>
<text x="253.5" y="30.5">PCIE30_PORT1_RX0</text>
<text x="253.5" y="31.9">PCIE30_PORT1_TX1</text>
<text x="253.5" y="33.3">PCIE30_PORT1_RX1</text>
<text x="210.4" y="36.7">OPTION1</text>
<text x="210.4" y="41.8">OPTION2</text>
<text x="218.1" y="37.4">PCIE30_PORT1_REF_CLKN</text>
<text x="218.1" y="40.9">PCIE30_PORT1_REF_CLKP</text>
<text x="238.8" y="37.3">PCIE30_PORT1_RX0</text>
<text x="238.8" y="39.4">PCIE30_PORT1_TX0</text>
<text x="238.8" y="40.8">PCIE30_PORT1_RX0</text>
<text x="269.2" y="38">PCIE30X2_CLKREQ_M*</text>
<text x="269.2" y="39.4">PCIE30X2_WAKEN_M*</text>
<text x="269.2" y="40.8">PCIE30X2_PERSTN_M*</text>
<text x="210.4" y="46.9">OPTION1</text>
<text x="217.9" y="45.9">PCIE30_PORT0_REF_CLKP</text>
<text x="217.9" y="47.3">PCIE30_PORT0_REF_CLKN</text>
<text x="218.1" y="42.3">PCIE30_PORT1_REF_CLKN</text>
<text x="238.8" y="45.8">PCIE30_PORT0_TX1</text>
<text x="238.8" y="47.2">PCIE30_PORT0_RX1</text>
<text x="238.8" y="42.2">PCIE30_PORT1_TX1</text>
<text x="238.8" y="43.6">PCIE30_PORT1_RX1</text>
<text x="268.4" y="46.9">PCIE30X1_0_CLKREQ_M*</text>
<text x="269.2" y="42.2">PCIE30X2_BUTTON_RSTN</text>
<text x="210.4" y="50.7">OPTION2</text>
<text x="217.9" y="49.8">PCIE20_1_REFCLKP</text>
<text x="217.9" y="51.2">PCIE20_1_REFCLKN</text>
<text x="217.9" y="53.5">PCIE30_PORT1_REF_CLKP</text>
<text x="238.8" y="49.7">PCIE20_1_TXP</text>
<text x="238.8" y="51.1">PCIE20_1_TXN</text>
<text x="238.8" y="53.5">PCIE30_PORT1_TX1</text>
<text x="251.5" y="49.7">PCIE20_1_RXP</text>
<text x="251.5" y="51.1">PCIE20_1_RXN</text>
<text x="268.4" y="48.3">PCIE30X1_0_WAKEN_M*</text>
<text x="268.4" y="49.7">PCIE30X1_0_PERSTN_M*</text>
<text x="268.4" y="51.1">PCIE30X1_0_BUTTON_RSTN</text>
<text x="210.4" y="54.5">OPTION1</text>
<text x="210.4" y="58.3">OPTION2</text>
<text x="217.8" y="57.4">PCIE20_2_REFCLKP</text>
<text x="217.8" y="58.8">PCIE20_2_REFCLKN</text>
<text x="217.9" y="54.9">PCIE30_PORT1_REF_CLKN</text>
<text x="238.8" y="54.9">PCIE30_PORT1_RX1</text>
<text x="238.8" y="57.4">PCIE20_2_TXP</text>
<text x="238.8" y="58.8">PCIE20_2_TXN</text>
<text x="251.5" y="57.6">PCIE20_2_RXP</text>
<text x="251.5" y="59">PCIE20_2_RXN</text>
<text x="268.4" y="54.5">PCIE30X1_1_CLKREQ_M*</text>
<text x="268.4" y="55.9">PCIE30X1_1_WAKEN_M*</text>
<text x="268.4" y="57.3">PCIE30X1_1_PERSTN_M*</text>
<text x="268.4" y="58.7">PCIE30X1_1_BUTTON_RSTN</text>
<text x="210.4" y="63.4">OPTION1</text>
<text x="217.9" y="63.4">PCIE20_0_REFCLKP</text>
<text x="217.9" y="64.8">PCIE20_0_REFCLKN</text>
<text x="238.8" y="63.4">PCIE20_0_TXP</text>
<text x="238.8" y="64.8">PCIE20_0_TXN</text>
<text x="251.5" y="63.4">PCIE20_0_RXP</text>
<text x="251.5" y="64.8">PCIE20_0_RXN</text>
<text x="268.4" y="62.1">PCIE20X1_2_CLKREQ_M*</text>
<text x="268.4" y="63.5">PCIE20X1_2_WAKEN_M*</text>
<text x="268.4" y="64.9">PCIE20X1_2_PERSTN_M*</text>
<text x="268.4" y="66.3">PCIE20X1_2_BUTTON_RSTN</text>
</g>
<g font-size="1.3">
<text x="229.9" y="104.1">1(DM)</text>
<text x="229.9" y="107.9">1(DM)</text>
<text x="243.2" y="104.1">0</text>
<text x="243.2" y="107.9">0</text>
<text x="251.5" y="104.1">3(RC)</text>
<text x="251.5" y="107.9">2(RC)</text>
<text x="263.5" y="104.1">0</text>
<text x="263.5" y="107.9">1</text>
<text x="229.9" y="111.8">1(DM)</text>
<text x="243.2" y="111.8">0</text>
<text x="251.5" y="111.8">1(RC)</text>
<text x="263.5" y="111.8">2</text>
<text x="229.9" y="115.6">1(DM)</text>
<text x="232.4" y="119.4">0</text>
<text x="238.8" y="119.4">1(DM)+1(RC)</text>
<text x="243.2" y="115.6">0</text>
<text x="251.5" y="119.4">3(RC)</text>
<text x="253.4" y="115.6">0</text>
<text x="263.5" y="115.6">3</text>
<text x="263.5" y="119.4">0</text>
<text x="232.4" y="123.2">0</text>
<text x="238.8" y="123.2">1(DM)+1(RC)</text>
<text x="251.5" y="123.2">2(RC)</text>
<text x="263.5" y="123.2">1</text>
<text x="232.4" y="127">0</text>
<text x="232.4" y="130.8">0</text>
<text x="238.8" y="127">1(DM)+1(RC)</text>
<text x="238.8" y="130.8">1(DM)+1(RC)</text>
<text x="251.5" y="127">1(RC)</text>
<text x="253.4" y="130.8">0</text>
<text x="263.5" y="127">2</text>
<text x="263.5" y="130.8">3</text>
<text x="232.4" y="134.6">0</text>
<text x="241.3" y="134.6">1(DM)</text>
<text x="251.5" y="134.6">4(RC)</text>
<text x="263.5" y="134.6">1</text>
<text x="232.4" y="138.4">0</text>
<text x="232.4" y="142.2">0</text>
<text x="241.3" y="138.4">1(DM)</text>
<text x="241.3" y="142.2">1(DM)</text>
<text x="251.5" y="138.4">3(RC)</text>
<text x="251.5" y="142.2">2(RC)</text>
<text x="263.5" y="138.4">2</text>
<text x="263.5" y="142.2">3</text>
<text x="232.4" y="146">0</text>
<text x="232.4" y="149.9">0</text>
<text x="243.2" y="146">0</text>
<text x="243.2" y="149.9">0</text>
<text x="249.2" y="149.6">1(DM)+3(RC)</text>
<text x="249.3" y="146">1(DM)+4(RC)</text>
<text x="263.5" y="146">2</text>
<text x="263.5" y="149.9">3</text>
<text x="259.5" y="201.5">Project:</text>
<text x="265.7" y="201.6">RK3588_AIOT_SCH</text>
<text x="259.6" y="204">File:</text>
<text x="265.8" y="204.1">08.PCIE Fun Map</text>
</g>
<g font-size="1.1">
<text x="221" y="104">Option1</text>
<text x="221" y="107.8">Option2</text>
<text x="221" y="111.6">Option3</text>
<text x="221" y="115.4">Option4</text>
<text x="221" y="119.3">Option5</text>
<text x="221" y="123.1">Option6</text>
<text x="221" y="126.9">Option7</text>
<text x="221" y="130.7">Option8</text>
<text x="221" y="134.5">Option9</text>
<text x="221" y="138.3">Option10</text>
<text x="221" y="142.1">Option11</text>
<text x="221" y="145.9">Option12</text>
<text x="221" y="149.7">Option13</text>
</g>
<g font-size=".9">
<text x="30.7" y=".9">5</text>
<text x="89.5" y=".9">4</text>
<text x="148.4" y=".9">3</text>
<text x="207.3" y=".9">2</text>
<text x="266.2" y=".9">1</text>
<text x=".3" y="28">D</text>
<text x="296" y="28">D</text>
<text x=".3" y="79.8">C</text>
<text x="296" y="79.8">C</text>
<text x=".3" y="131.7">B</text>
<text x="296" y="131.7">B</text>
<text x=".3" y="183.5">A</text>
<text x="296" y="183.5">A</text>
<text x="30.7" y="209.6">5</text>
<text x="89.5" y="209.6">4</text>
<text x="148.4" y="209.6">3</text>
<text x="207.3" y="209.6">2</text>
<text x="259.5" y="208.1">Designed by:</text>
<text x="259.6" y="206.2">Date:</text>
<text x="266.2" y="209.6">1</text>
<text x="266.5" y="206.2">Wednesday, October 12, 2022</text>
<text x="266.6" y="207.9">RZF</text>
<text x="271.5" y="208.1">Reviewed by:</text>
<text x="284.9" y="207.9">Sheet:</text>
<text x="285" y="206.2">Rev:</text>
<text x="289.3" y="206.2">V1.3</text>
<text x="289.7" y="207.9">8</text>
<text x="291.3" y="207.9">of 99</text>
</g>
</svg>
